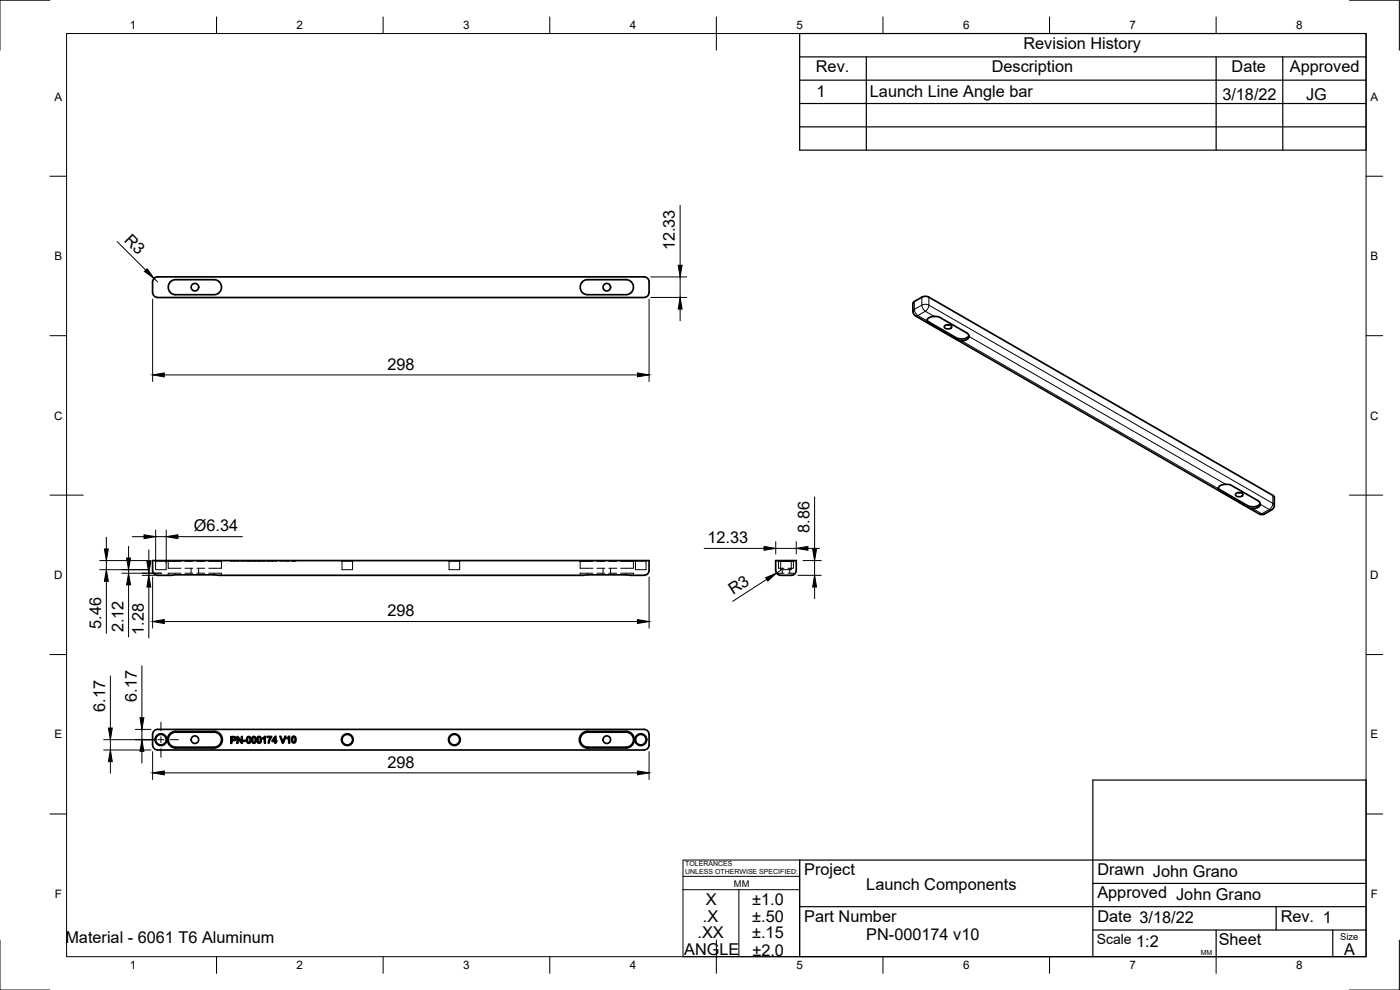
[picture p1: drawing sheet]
<svg xmlns="http://www.w3.org/2000/svg" width="420mm" height="297mm" viewBox="0 0 420 297" stroke-linecap="round" stroke-linejoin="round" font-family="sans-serif">
<!-- layer: Hidden -->
<g fill="none" stroke="#000" stroke-width=".3">
<path d="M46.5 168.2l.2 .2M46.7 168.4h3.2M50 168.2l-.1 .2v2.5h-3.2v-2.5M50.2 168.2l.3 .2M50.5 168.4h3.8M50.5 168.4v2.1h3.8M54.3 172h-3.8v.6M55.5 168.4h2.4M55.5 170.5h2.4M55.5 172h2.4M57.3 170.5v1.5M59.1 168.4h2.3"/>
<path d="M59.1 170.5h2.3M59.1 172h2.3M59.6 170.5v1.5M62.6 172h3.9v.6M62.6 168.4h3.9M66.5 168.4v2.1h-3.9M66.7 168.2l-.2 .2M69.3 168.2h.1M70.3 168.2v.1M70.4 168.2v.1M70.5 168.2v.1M70.6 168.2v.1"/>
<path d="M70.7 168.2l-1.4 .1M70.7 168.2v.1M70.8 168.2l-.1 .1M71.1 168.3h.1M71.2 168.3h.2M71.4 168.2v.1M71.4 168.3h1.3M73 168.3h.1M73 168.3h.8M73.8 168.3h.1M74 168.2l.2 .1M74.1 168.2v.1"/>
<path d="M74.2 168.2l.9 .1M74.3 168.3h.1M74.3 168.2v.1M74.4 168.2v.1M74.9 168.2v.1M75.1 168.3h.1M75.1 168.2v.1M75.3 168.2l-.3 .1M75.5 168.2l.3 .1M75.6 168.2v.1M75.8 168.3h.8M75.8 168.3h.1"/>
<path d="M75.8 168.2v.1M75.9 168.2v.1M76.5 168.2v.1M76.6 168.3h.1M76.7 168.2v.1M76.8 168.2l-.2 .1M76.9 168.2h.1M77.1 168.2l.2 .1M77.2 168.2v.1M77.3 168.2h.8M77.4 168.3h.1M77.4 168.2v.1"/>
<path d="M77.5 168.2v.1M78 168.2v.1M78.1 168.2v.1M78.2 168.3h.1M78.2 168.2v.1M78.4 168.2l-.3 .1M78.8 168.3h.1M79.1 168.2l-.3 .1M79.2 168.2v.1M79.3 168.2l-.2 .1M79.3 168.3h.3M80.2 168.3h.1"/>
<path d="M80.2 168.3h.3M80.5 168.2v.1M80.6 168.2v.1M80.8 168.2l-.3 .1M80.8 168.3h.7M81.7 168.3h.1M81.7 168.3h1.1M81.9 168.2v.1M82.8 168.3h.1M82.8 168.3h.3M84 168.2h.8M84.3 168.2v.1"/>
<path d="M84.8 168.3h.2M84.9 168.2v.1M85 168.2h.8M85.6 168.2v.1M86.1 168.3h.1M86.4 168.2l-.3 .1M86.4 168.3h.5M86.5 168.2v.1M86.7 168.2v.1M87.6 168.3h.1M87.7 168.2l.9 .1M87.8 168.2v.1"/>
<path d="M87.9 168.2v.1M88.4 168.2v.1M88.6 168.3h.1M88.6 168.2v.1M88.8 168.2l-.3 .1M102.5 168.2l.1 .2M102.6 168.4h3.2M106 168.2l-.2 .2v2.5h-3.2v-2.5M134.6 168.2l.2 .2M134.8 168.4h3.1M138.1 168.2l-.2 .2v2.5h-3.1v-2.5M173.9 168.2l.2 .2"/>
<path d="M174.1 168.4h3.8M174.1 168.4v2.1h3.8M177.9 172h-3.8v.6M179.1 168.4h2.4M179.1 170.5h2.4M179.1 172h2.4M181 170.5v1.5M182.7 168.4h2.4M182.7 170.5h2.4M182.7 172h2.4M183.2 170.5v1.5M186.3 172h3.8v.6"/>
<path d="M186.3 168.4h3.8M190.1 168.4v2.1h-3.8M190.4 168.2l-.3 .2M190.5 168.2l.2 .2M190.7 168.4h3.2M194.1 168.2l-.2 .2v2.5h-3.2v-2.5M233.4 168.2l.2 .2M234.1 168.2l.2 .2M234.3 168.4h3.2M234.8 170.5v1.5M234.8 168.3h.1M234.8 168.2v.1"/>
<path d="M234.9 168.3h.1M235 168.2v.1M235.1 168.2v.1M235.2 168.3h.1M235.2 168.2v.1M235.3 168.2v.1M235.3 172h-1.7v.5M235.3 168.4h-1.7v2.1h1.7M235.4 168.2v.1M235.5 168.2v.1M235.6 168.2v.1M235.8 168.2v.1"/>
<path d="M235.9 168.2v.1M236.1 168.2v.1M236.2 168.2v.1M236.2 168.3h.1M236.3 168.2v.1M236.4 168.2v.1M236.5 172h1.6v.5M236.5 168.2v.1M236.6 168.2v.1M236.7 168.2v.1M236.8 168.2v.1M236.9 168.3h.1"/>
<path d="M236.9 168.2h.1M237 168.2l-2.1 .1M237 170.5v1.5M237.6 168.2l-.1 .2v2.5h-3.2v-2.5M238.1 168.4v2.1h-1.6M238.4 168.2l-.3 .2h-1.6"/>
</g>
<g fill="#000" stroke="#000" stroke-width=".3">
<circle cx="73" cy="168.3" r=".11"/>
<circle cx="78.8" cy="168.3" r=".11"/>
<circle cx="80.2" cy="168.3" r=".11"/>
<circle cx="81.7" cy="168.3" r=".11"/>
<circle cx="86.1" cy="168.3" r=".11"/>
<circle cx="234.8" cy="168.3" r=".11"/>
<circle cx="234.9" cy="168.3" r=".11"/>
</g>
<!-- layer: Visible -->
<g fill="none" stroke="#000" stroke-width=".51">
<path d="M47.3 89.3h146M47.3 89.2a1.53 1.53 0 0 1-1.5-1.5v-3.1a1.51 1.51 0 0 1 1.5-1.5h146a1.5 1.5 0 0 1 1.5 1.5v3.1a1.5 1.5 0 0 1-1.5 1.5M51.1 87.7l1.4 .7h11.9l1.4-.7M51.1 84.6l1.4-.7h11.9l1 .3a2.28 2.28 0 0 1 .4 3.6M51.1 84.6a2.25 2.25 0 0 0 0 3.2M174.8 87.7l1.3 .7h12l1.4-.7M174.8 87.8a2.26 2.26 0 0 1 .4-3.6l.9-.3h12l.9 .3a2.28 2.28 0 0 1 .5 3.6M274 91.1v2.4M274 93.4l.2 .8 .5 .5 103.3 59.5M274.4 90.4l-.4 .7M278.2 96l.6 .7 8.2 4.6a2.96 2.96 0 0 0 3.8-.6M278.8 89.2l103.2 59.4 .4 .6v2.4l-.2 .8-.5 .5"/>
<path d="M278.8 89.2l-.9-.3-.9 .1-2.6 1.5M280.4 94.9a1.74 1.74 0 0 0-2.2 1.4l.6 .8 8.2 4.6 1.4 .5a2.41 2.41 0 0 0 2.4-1.3M280.4 95l1.6 .2 8.2 4.7 .6 1.1M283.5 97.8l1-.4a.82 .82 0 0 1 1.1 .9l-1.1 .4a.82 .82 0 0 1-1-.9zM284.1 97.5h.8M365.6 146.4l.7 .6M366.2 147l8.2 4.7a2.96 2.96 0 0 0 3.8-.7M370.9 148.2l1-.4a.82 .82 0 0 1 1.1 .9l-1.1 .4a.82 .82 0 0 1-1-.9zM371.5 147.8h.8M376 152.6a1.7 1.7 0 0 0 2.2-1.4l-.6-1-8.2-4.6-1.4-.3a1.98 1.98 0 0 0-2.4 1.4l.5 .6 8.3 4.8 1.6 .5M379.4 154.2l-.7 .2-.7-.2M381.7 153l-2.2 1.2"/>
<path d="M194.8 171.1v-2.9h-149v2.9a1.55 1.55 0 0 0 1.5 1.5h146M194.8 171.1a1.5 1.5 0 0 1-1.5 1.5M234.3 172.6a1.51 1.51 0 0 1-1.5-1.5v-2.9h6.2v2.9a1.5 1.5 0 0 1-1.5 1.5h-3.2M46.4 219.1l.9-.3h146a1.49 1.49 0 0 1 1.5 1.5v3.2a1.52 1.52 0 0 1-1.5 1.5h-146a1.52 1.52 0 0 1-1.5-1.5v-3.2zM50.8 220.4a2.4 2.4 0 0 1 1.9-1h11.5a2.51 2.51 0 0 1 2.5 2.5 2.51 2.51 0 0 1-2.5 2.5h-11.5a2.51 2.51 0 0 1-2.2-1.4 2.51 2.51 0 0 1 .3-2.6zM51.1 220.3l1-.5 .6-.1h11.5a2.25 2.25 0 0 1 2.3 2.2 2.25 2.25 0 0 1-2.3 2.3h-11.5a2.25 2.25 0 0 1-2-1.4 2.25 2.25 0 0 1 .4-2.5zM69.3 221l1.1 .1 .4 .4-.3 .6-.9 .1v.8h-.3zM69.6 221.3h.8l.1 .5-.9 .2zM71.1 221h.3l1.1 1.6v-1.6h.2v2h-.2l-1.1-1.6v1.6h-.2zM73 222.2h.8v.2h-.8zM74.3 221.1l.6-.1 .3 .4 .1 1-.5 .6-.5-.1-.3-.4v-.9zM74.5 221.2h.3l.2 .4v.8l-.3 .4-.4-.5z"/>
<path d="M75.8 221.2l.5-.2 .5 .4v1.2l-.4 .4h-.5l-.3-.4zM75.9 221.3l.4-.1 .3 .5v.8l-.3 .3-.5-.4zM77.3 221.2l.6-.2 .4 .3 .1 1.1-.4 .6-.6-.1-.2-.4zM77.5 221.3l.5-.1 .1 .4v.8l-.3 .4-.4-.5zM78.8 221.5l.8-.6v2.1h-.2l-.1-1.6-.5 .3zM80.2 221h1.3l-.7 1.9-.3 .1 .1-.6 .6-1.2h-1zM82.5 221.3v.9h-.6zM82.6 220.9h.2v1.3h.3v.2h-.3v.5h-.2l-.1-.5-.8 .1zM84 220.9h.3l.6 1.8 .7-1.8h.2l-.8 2h-.2zM86.1 221.4l.8-.5v2h-.2l-.1-1.6-.5 .3zM87.8 221l.5-.1 .4 .4 .1 1-.4 .6h-.5l-.4-.6zM88 221.1h.3l.3 .5-.1 .9-.3 .2-.3-.1-.1-.4z"/>
<path d="M174.4 220.4a2.4 2.4 0 0 1 2-1h11.5a2.51 2.51 0 0 1 2.5 2.5 2.51 2.51 0 0 1-2.5 2.5h-11.5a2.51 2.51 0 0 1-2.3-1.4 2.51 2.51 0 0 1 .3-2.6zM174.8 220.3l1-.5 .6-.1h11.5a2.25 2.25 0 0 1 2.2 2.2 2.25 2.25 0 0 1-2.2 2.3h-11.5a2.25 2.25 0 0 1-2.1-1.4 2.25 2.25 0 0 1 .5-2.5z"/>
<circle cx="58.5" cy="86.2" r="1.13"/>
<circle cx="182.1" cy="86.2" r="1.13"/>
<circle cx="48.3" cy="221.9" r="1.77"/>
<circle cx="48.3" cy="221.9" r="1.58"/>
<circle cx="58.5" cy="221.9" r="1.13"/>
<circle cx="104.2" cy="221.9" r="1.77"/>
<circle cx="104.2" cy="221.9" r="1.58"/>
<circle cx="136.4" cy="221.9" r="1.77"/>
<circle cx="136.4" cy="221.9" r="1.58"/>
<circle cx="182.1" cy="221.9" r="1.13"/>
<circle cx="192.3" cy="221.9" r="1.77"/>
<circle cx="192.3" cy="221.9" r="1.58"/>
</g>
<!-- layer: Visible Narrow -->
<g fill="none" stroke="#000" stroke-width=".3">
<path d="M274 93.4l.4-.6 .2 .9 .9 1h-.8M276.6 89.2v2.4l-2.2 1.2v-2.3M277.7 93.4l.6-.6 .5-1.3-.9-.2-1.2 .2 .2 .9 .8 1M278.8 89.2v2.4l103.2 59.4M278.8 96.7v.4M280.4 95l-2.7-1.6-2.2 1.3 2.7 1.6M287 101.3v.4M288.6 102.2l77 44.4M290.8 101l77 44.3M366.2 147v.4M374.4 151.7v.4M378.2 151.3l2.7 1.6-2.2 1.3-2.7-1.6"/>
<path d="M378.7 154.1l-.7 .1M378.7 154.1l.7 .1M382 148.6v2.4M382 151l-.2 .9-.8 1h.7M382 151l.4 .6"/>
</g>
<!-- layer: Border -->
<g fill="none" stroke="#000" stroke-width=".3">
<path d="M15 .1h-15v15M20 10.1h390v276.9h-390zM65 5.1v5M115 5.1v5M165 5.1v5M215 5.1v10M265 5.1v5M315 5.1v5M365 5.1v5M405 .1h15v15M15 52.9h5M410 52.9h5"/>
<path d="M15 100.7h5M410 100.7h5M15 148.6h10M405 148.6h10M15 196.4h5M410 196.4h5M15 244.2h5M410 244.2h5M0 282.1v14.9h15M65 287v5M115 287v5M165 287v5"/>
<path d="M215 282.1v9.9M265 287v5M315 287v5M365 287v5M420 282.1v14.9h-15"/>
</g>
<!-- layer: TitleBlock -->
<g fill="none" stroke="#000" stroke-width=".36">
<path d="M240 10.1h170v34.9h-170zM240 17.1h170M260 17.1v27.9M365 17.1v27.9M385 17.1v27.9M240 38.1h170M240 31.1h170M240 24.1h170M410 258h-170v29h170v-53h-82v53M240 272h170M328 279h82M328 265.1h82"/>
<path d="M365 279v8M383 272v7M400 279v8"/>
</g>
<path d="M205 258h35v29h-35zM205 262.9h35M205 266.9h35M221.7 266.9v20" fill="none" stroke="#000" stroke-width=".3"/>
<!-- layer: Dimensions -->
<g fill="none" stroke="#000" stroke-width=".3">
<path d="M35.2 72.5l8.6 8.6M204.1 61.6v18M45.8 89.8v24.7M46.2 83.5l1.1 1.1M194.8 89.8v24.7M195.3 89.2h10.8M195.3 83.1h10.8M204.1 83.1v6.1M204.1 92.7v3.6M49.3 112.5h142M46.7 159v9.9M49.9 159v9.9"/>
<path d="M244.5 149.1v15.6M29.9 168.2h15.4M29.9 170.9h14.8M31.9 161.2v3.5M31.9 168.2v2.7M31.9 174.4v15.6M36.6 172h11.9M38.6 163.9v3.5M38.6 170.9v1.1M38.6 175.5v15.6M39.7 161h3.5M42.7 172.6h3.6"/>
<path d="M44.7 165v3.5M44.7 172v.6M44.7 176.1v15.3M45.8 173.1v15.4M46.7 161h3.2M53.4 161h19.4M194.8 173.1v15.4M211.3 164.5h18M230.1 173.8l-10.2 6.6M232.8 162.5v3.7M232.8 164.5h6.2M234.3 171.1l-1.3 .8"/>
<path d="M239 162.5v3.7M239.5 172.6h7M241 168.2h5.5M242.5 164.5h3.5M244.5 168.2v4.4M244.5 176.1v3.5M42.6 199.8v15.6M49.3 186.5h142M33.1 202.8v15.6M40.6 218.8h4.7M42.6 218.8v3.1M31.1 225h14.2"/>
<path d="M31.1 221.9h15.2M33.1 221.9v3.1M33.1 228.5v3.5M42.6 225.4v3.5M45.8 225.5v8.4M49.3 231.9h142M194.8 225.5v8.4"/>
</g>
<g fill="#000" stroke="#000" stroke-width=".3">
<path d="M203.5 79.6h1.2l-.6 3.5zM43.3 81.5l.9-.9 2 2.9zM204.1 89.2l.6 3.5h-1.2zM45.8 112.5l3.5-.6v1.2zM191.3 111.9l3.5 .6-3.5 .6zM31.3 164.7h1.2l-.6 3.5zM31.9 170.9l.6 3.5h-1.2zM38 167.4h1.2l-.6 3.5zM38.6 172l.6 3.5h-1.2zM43.2 160.5l3.5 .5-3.5 .6zM44.1 168.5h1.2l-.6 3.5zM44.7 172.6l.6 3.5h-1.2z"/>
<path d="M49.9 161l3.5-.5v1.1zM229.3 163.9l3.5 .6-3.5 .6zM229.8 173.3l3.2-1.4-2.6 2.4zM239 164.5l3.5-.6v1.2zM244.5 172.6l.6 3.5h-1.2zM243.9 164.7h1.2l-.6 3.5zM45.8 186.5l3.5-.6v1.2zM191.3 185.9l3.5 .6-3.5 .6zM32.5 218.4h1.2l-.6 3.5zM42 215.4h1.2l-.6 3.4zM33.1 225l.6 3.5h-1.2zM42.6 221.9l.6 3.5h-1.2z"/>
<path d="M45.8 231.9l3.5-.6v1.2zM191.3 231.3l3.5 .6-3.5 .6z"/>
</g>
<!-- layer: Center Lines -->
<path d="M48.3 216.7v2.6M43 221.9h2.6M47.4 221.9h1.8M48.3 221.1v1.7M48.3 224.6v2.6M51 221.9h2.6" fill="none" stroke="#000" stroke-width=".3"/>
<g font-size="4.9">
<text x="307.1" y="14.6">Revision History</text>
<text x="244.9" y="21.6">Rev.</text>
<text x="297.6" y="21.6">Description</text>
<text x="369.6" y="21.6">Date</text>
<text x="387.1" y="21.6">Approved</text>
<text x="245" y="29.1">1</text>
<text x="261.1" y="29.1">Launch Line Angle bar</text>
<text x="366.8" y="30.1">3/18/22</text>
<text x="392" y="30.1">JG</text>
<text x="37" y="72.2" transform="rotate(45 37 72.2)">R3</text>
<text x="202.6" y="75.1" transform="rotate(-90 202.6 75.1)">12.33</text>
<text x="116.2" y="110.9">298</text>
<text x="58.2" y="159.4">Ø6.34</text>
<text x="242.9" y="159.9" transform="rotate(-90 242.9 159.9)">8.86</text>
<text x="212.3" y="163">12.33</text>
<text x="220" y="178.5" transform="rotate(-33 220 178.5)">R3</text>
<text x="116.2" y="184.9">298</text>
<text x="30.4" y="188.7" transform="rotate(-90 30.4 188.7)">5.46</text>
<text x="37.1" y="189.7" transform="rotate(-90 37.1 189.7)">2.12</text>
<text x="43.1" y="190.4" transform="rotate(-90 43.1 190.4)">1.28</text>
<text x="31.6" y="213.6" transform="rotate(-90 31.6 213.6)">6.17</text>
<text x="41" y="210.6" transform="rotate(-90 41 210.6)">6.17</text>
<text x="116.2" y="230.3">298</text>
<text x="241.3" y="262.6">Project</text>
<text x="329.3" y="262.6">Drawn John Grano</text>
<text x="260" y="267">Launch Components</text>
<text x="329.3" y="269.5">Approved John Grano</text>
<text x="211.9" y="271.6">X</text>
<text x="225.8" y="271.6">±1.0</text>
<text x="209.3" y="281.5">.XX</text>
<text x="211" y="276.5">.X</text>
<text x="225.7" y="281.6">±.15</text>
<text x="225.8" y="276.6">±.50</text>
<text x="241.3" y="276.5">Part Number</text>
<text x="329.3" y="276.5">Date 3/18/22</text>
<text x="384.3" y="276.5">Rev. 1</text>
<text x="19.6" y="283">Material - 6061 T6 Aluminum</text>
<text x="205.3" y="286.6">ANGLE</text>
<text x="225.8" y="286.7">±2.0</text>
<text x="260" y="282.1">PN-000174 v10</text>
<text x="341" y="284">1:2</text>
<text x="365.8" y="283.6">Sheet</text>
<text x="403.4" y="286.5">A</text>
</g>
<text font-size="4.2" x="329.1" y="283.1">Scale</text>
<g font-size="3.5">
<text x="39" y="8.8">1</text>
<text x="89" y="8.8">2</text>
<text x="139" y="8.8">3</text>
<text x="189" y="8.8">4</text>
<text x="239" y="8.8">5</text>
<text x="289" y="8.8">6</text>
<text x="339" y="8.8">7</text>
<text x="389" y="8.8">8</text>
<text x="16.3" y="30.2">A</text>
<text x="411.3" y="30.2">A</text>
<text x="16.3" y="78">B</text>
<text x="411.3" y="78">B</text>
<text x="16.2" y="125.9">C</text>
<text x="411.2" y="125.9">C</text>
<text x="16.2" y="173.7">D</text>
<text x="411.2" y="173.7">D</text>
<text x="16.3" y="221.6">E</text>
<text x="411.3" y="221.6">E</text>
<text x="16.4" y="269.4">F</text>
<text x="411.4" y="269.4">F</text>
<text x="39" y="290.8">1</text>
<text x="89" y="290.8">2</text>
<text x="139" y="290.8">3</text>
<text x="189" y="290.8">4</text>
<text x="239" y="290.8">5</text>
<text x="289" y="290.8">6</text>
<text x="339" y="290.8">7</text>
<text x="389" y="290.8">8</text>
</g>
<g font-size="2.8">
<text x="220.3" y="266.1">MM</text>
<text x="402.3" y="282.1">Size</text>
</g>
<g font-size="2.1">
<text x="205.6" y="259.8">TOLERANCES</text>
<text x="205.6" y="262.3">UNLESS OTHERWISE SPECIFIED:</text>
<text x="360.4" y="286.5">MM</text>
</g>
</svg>
